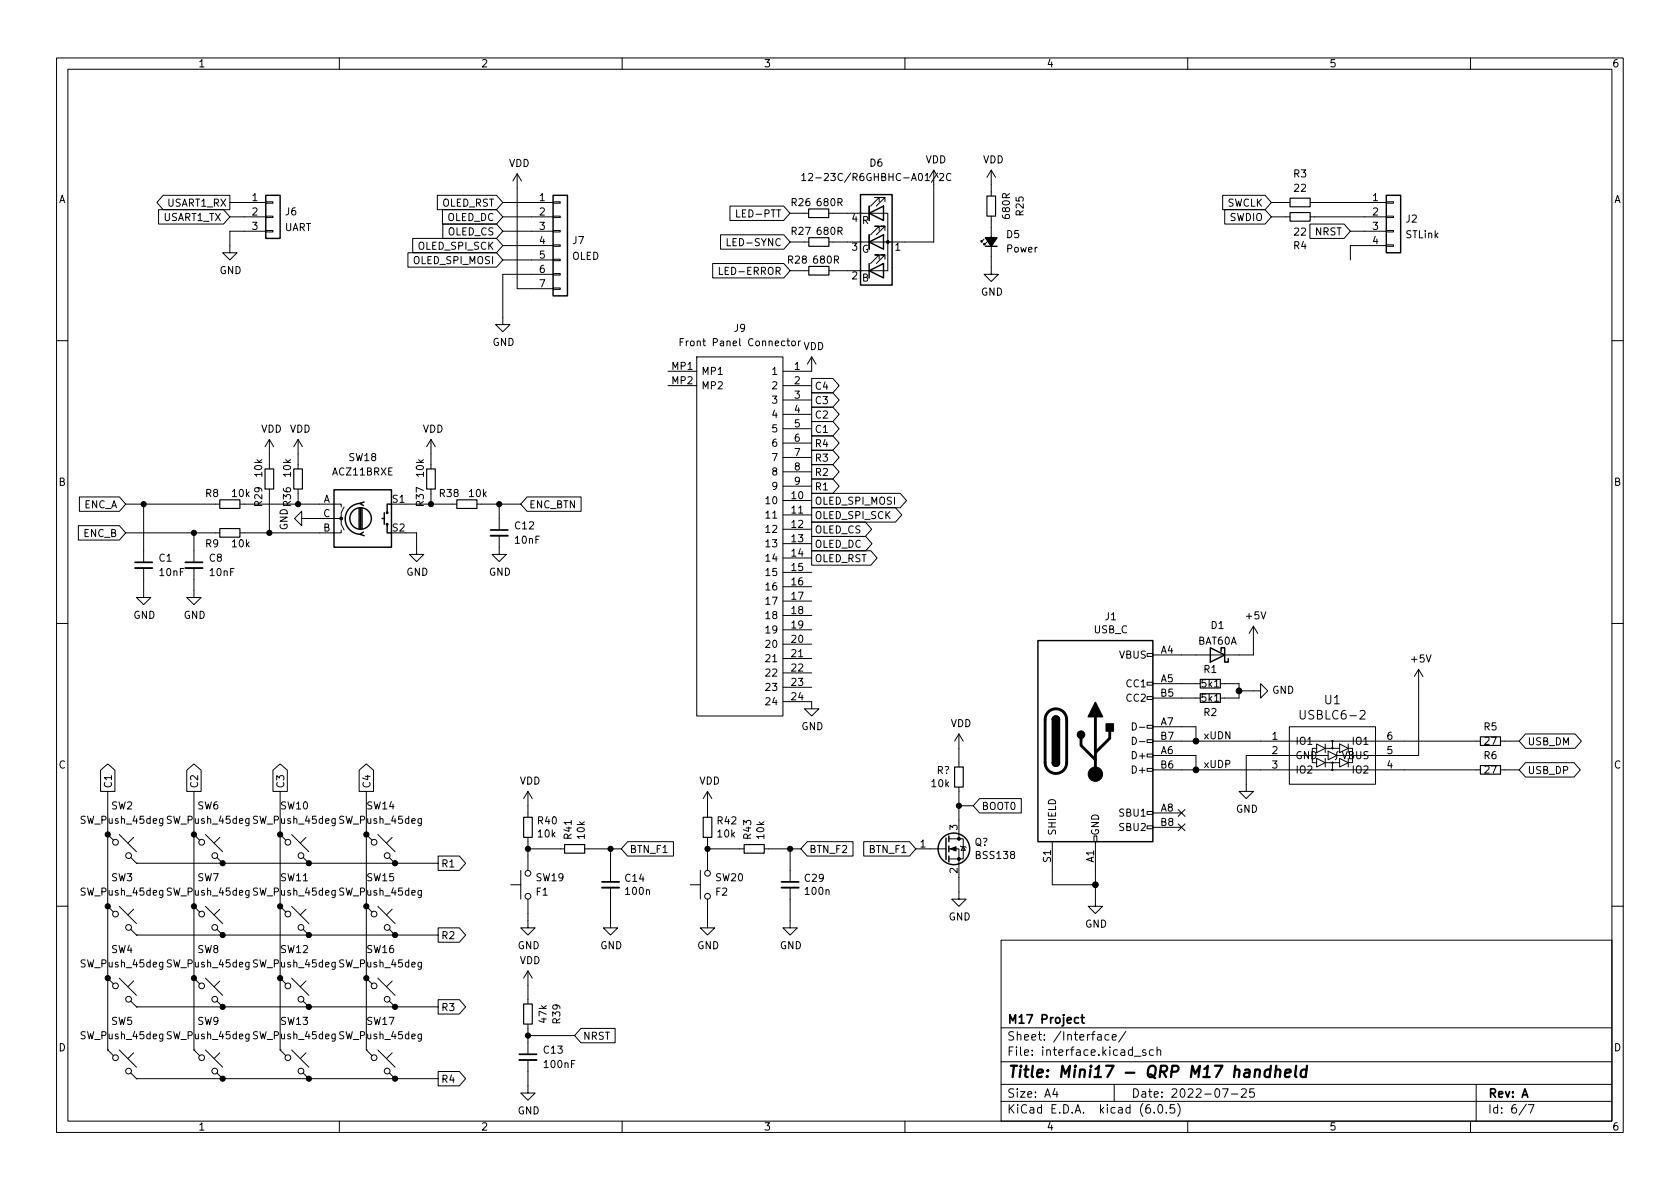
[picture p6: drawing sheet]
<svg xmlns="http://www.w3.org/2000/svg" width="297mm" height="210mm" viewBox="0 0 297 210" stroke-linecap="round" stroke-linejoin="round" font-family="sans-serif">
<g fill="none" stroke="#000" stroke-width=".18">
<path d="M10 10.2h277v190.1h-277zM12 12.2h273v186.1h-273zM60 10.2v2M110 10.2v2M160 10.2v2M210 10.2v2M260 10.2v2M28 37.1h11.5l1.1 1.2-1.1 1.3h-11.5zM28.8 34.5h11.8v2.6h-11.8l-1.1-1.3zM40.6 38.3h6.4M40.6 35.8h6.4M47 38.2h1.3v.3h-1.3z"/>
<path d="M47 35.7h1.3v.2h-1.3zM77.3 34.5h10.5l1.1 1.3-1.1 1.3h-10.5zM78.2 37.1h9.6l1.1 1.2-1.1 1.3h-9.6zM78.3 39.6h9.5l1.1 1.3-1.1 1.3h-9.5zM88.9 38.3h8.9M88.9 35.8h8.9M91.4 30.7v20.3h6.4M91.4 30.7l-.7 1.3M91.4 30.7l.8 1.3M97.8 38.2h1.3v.3h-1.3zM97.8 35.7h1.3v.2h-1.3zM129.1 36.4h9.5l1.1 1.3-1.1 1.3h-9.5z"/>
<path d="M130.2 37.1v1.3h.6M139.7 37.7h3.3M141.8 31l.3-.3v1.2M141.8 31.9h.7M143 30.8l.4-.1 .3 .3-.8 .9h.8M146.5 37.7h10.5v10.2h-10.4M153.7 36.4v2.6M155.4 35.7v-.8h-.7h.7l-1.5 1.5M156.2 36.4v2.6zM156.2 36.4h.1M156.5 35.7v-.8h-.8h.8l-1.6 1.5M165.1 32.6v10.2h-11.4"/>
<path d="M166.1 30.8l.5-.1 .3 .3-.8 .9h.8M168.1 30.8a.6 .6 0 0 0-.8 .4 .6 .6 0 0 0 .6 .7l.2-.1M175.3 38.2v10.3h1.2l-1.2 1.3-1.3-1.3h1.3M175.3 30.1l-.8 1.3M175.3 30.1v4.6M175.3 30.1l.7 1.3M216.2 34.5h7.5l1.1 1.3-1.1 1.3h-7.5zM216.5 37.1h7.2l1.1 1.2-1.1 1.3h-7.2zM224.8 38.3h3.3M224.8 35.8h3.3M231.6 39.6h6l1.2 1.3-1.2 1.3h-6zM231.6 38.3h13.5"/>
<path d="M231.6 35.8h13.5M245.1 38.2h1.3v.3h-1.3zM245.1 35.7h1.3v.2h-1.3zM47 40.8h1.3v.2h-1.3zM47 40.9h-6.4v3.8h1.3l-1.3 1.3-1.2-1.3h1.2M72.1 44.7h15.7l1.1 1.3-1.1 1.2h-15.7zM73 42.2h14.8l1.1 1.2-1.1 1.3h-14.8zM88.9 40.9h8.9M88.9 43.4h8.9M88.9 46h8.9M97.8 50.9h1.3v.3h-1.3zM97.8 48.4h1.3v.2h-1.3z"/>
<path d="M97.8 45.8h1.3v.3h-1.3zM97.8 43.3h1.3v.3h-1.3zM97.8 40.8h1.3v.2h-1.3zM97.8 48.5h-8.9v8.9h1.3l-1.3 1.3-1.3-1.3h1.3M120.9 59.9h-.6v1.2M126 46.6h12.6l1.1 1.3-1.1 1.2h-12.6zM127.2 47.3v1.2h.6M127.4 41.5h11.2l1.1 1.3-1.1 1.3h-11.2zM128.6 42.2v1.3h.6M139.7 42.8h3.3M139.7 47.9h3.3M146.6 42.8h5.8"/>
<path d="M153.7 41.5v2.6M155.4 45.8v-.7h-.7h.7l-1.5 1.5M155.4 40.8v-.8h-.7h.7l-1.5 1.5M156.2 41.5v2.6zM156.2 41.5h.1M156.5 45.8v-.7h-.8h.8l-1.6 1.5M156.5 40.8v-.8h-.8h.8l-1.6 1.5M174 42.3l-.5 .5v-.3v.3h.2M174.5 42.8l-.5 .5v-.3v.3h.2M238.8 40.9h6.3M245.1 43.3h1.3v.3h-1.3zM245.1 40.8h1.3v.2h-1.3z"/>
<path d="M245.1 43.4h-6.3v2.6M10 60.2h2M47.6 77.7v5.2M47.6 77.7l-.7 1.3M47.6 77.7l.8 1.3M52.7 77.7v5.2M52.7 77.7l-.8 1.3M52.7 77.7l.8 1.3M76.2 77.7v5.2M76.2 77.7l-.8 1.3M76.2 77.7l.8 1.3M118.1 65.7h5.1"/>
<path d="M118.1 68.2h5.1M120.3 60.5h.4M123.2 63.1h15.2v63.5h-15.2zM138.4 68.2h5.1M138.4 70.7h5.1M138.4 73.3h5.1M138.4 75.8h5.1M138.4 78.4h5.1M140 60.4l.2-.1 .4 .1v.5l-.1 .2h-.3l-.2-.1zM141.2 60.3v.8M141.5 60.3l-.3 .2M143.5 77.1h3.8l1.1 1.3-1.1 1.2h-3.8z"/>
<path d="M143.5 74.5h3.8l1.1 1.3-1.1 1.3h-3.8zM143.5 69.5h3.8l1.1 1.2-1.1 1.3h-3.8zM143.5 66.9h3.8l1.1 1.3-1.1 1.3h-3.8zM143.5 72h3.8l1.1 1.3-1.1 1.2h-3.8zM143.5 79.6h3.8l1.1 1.3-1.1 1.3h-3.8zM143.5 63.1l-.8 1.3M143.5 63.1v2.6h-5.1M143.5 63.1l.8 1.3M285 60.2h2M13.9 93h7.2l1.1 1.2-1.1 1.3h-7.2zM14 87.9h7.1l1.1 1.2-1.1 1.3h-7.1zM22.2 89.1h16.7"/>
<path d="M22.2 94.2h16.7M25.4 89.1v10.3M34.3 94.2v5.2M42.4 89.1h17.9v.6M47.6 86.5v7.7M52.7 86.5v2.6M53.3 91.7v-1.3l-1.2 1.3 1.2 1.3v-1.3h7v1l.5 1M60.3 93.7v.5h-17.9M60.8 89.7l-.5 1v1h-.5M71.8 94.2h1.9v3.8h1.2l-1.2 1.3-1.3-1.3h1.3M71.8 89.1h9M76.2 86.5v2.6"/>
<path d="M84.3 89.1h7.8M88.3 94.7v3.3h1.2l-1.2 1.3-1.3-1.3h1.3M88.3 89.1v4.6M93.2 87.9h9.5v2.5h-9.5l-1.1-1.3zM138.4 88.5h5.1M138.4 91.1h5.1M138.4 93.6h5.1M138.4 96.1h5.1M138.4 98.7h5.1M138.4 80.9h5.1M138.4 83.4h5.1M138.4 86h5.1"/>
<path d="M143.5 97.4h10.5l1.1 1.3-1.1 1.2h-10.5zM143.5 89.8h14.8l1.1 1.3-1.1 1.2h-14.8zM143.5 92.3h9.5l1.1 1.3-1.1 1.3h-9.5zM143.5 94.9h9.6l1.1 1.2-1.1 1.3h-9.6zM143.5 87.2h15.7l1.1 1.3-1.1 1.3h-15.7zM143.5 82.2h3.8l1.1 1.2-1.1 1.3h-3.8zM143.5 84.7h3.8l1.1 1.3-1.1 1.2h-3.8zM10 110.2h2M25.4 100.5v5.2h1.3l-1.3 1.2-1.3-1.2h1.3M34.3 100.5v5.2h1.3l-1.3 1.2-1.3-1.2h1.3M138.4 101.2h5.1M138.4 103.8h5.1"/>
<path d="M138.4 106.3h5.1M138.4 108.8h5.1M138.4 111.4h5.1M138.4 113.9h5.1M138.4 116.5h5.1M138.4 119h5.1M202.8 115.6h1v.5h-1zM221.6 110.7v5.1h-17.8M221.6 110.7l-.7 1.3M221.6 110.7l.8 1.3M250.8 118.4l-.7 1.2M250.8 118.4v15.2h-14.5"/>
<path d="M250.8 118.4l.8 1.2M285 110.2h2M17.8 136.2l1.2-1.1 1.3 1.1v3.7h-2.5zM19 139.9v45.8M33 136.2l1.3-1.1 1.3 1.1v3.7h-2.6zM34.3 139.9v45.8M48.3 136.2l1.2-1.1 1.3 1.1v3.7h-2.5zM49.5 139.9v45.8M63.5 136.2l1.3-1.1 1.2 1.1v3.7h-2.5zM64.8 139.9v45.8M93.3 139.9l-.7 1.3M93.3 139.9v4.6"/>
<path d="M93.3 139.9l.8 1.3M125.1 139.9v4.6M125.1 139.9l-.8 1.3M125.1 139.9l.8 1.3M138.4 124.1h5.1v1.2h1.3l-1.3 1.3-1.3-1.3h1.3M138.4 121.5h5.1M169.5 129.8v5.8M169.5 139.2v9.1M169.5 129.8l-.7 1.3M169.5 129.8l.8 1.3M200.2 127.8a.64 .64 0 0 1 .7 .7 .64 .64 0 0 1-.7 .6zM200.2 130.4a.64 .64 0 0 1 .7 .6 .64 .64 0 0 1-.7 .6z"/>
<path d="M201.5 128.6h.9M201.5 131.1h.9M202.8 135.9h1v.5h-1zM202.8 133.3h1v.6h-1zM202.8 130.8h1v.5h-1zM202.8 128.3h1v.5h-1zM202.8 123.2h1v.5h-1zM202.8 120.6h1v.6h-1zM203.8 120.9h8.4M203.8 136.1h57.9M203.8 131.1h57.9M203.8 123.4h8.4"/>
<path d="M203.8 133.6h7.7v2.5M203.8 128.5h7.7v2.6M215.8 120.9h3.3v2.5h-3.3M219.1 122.2h3.8v-1.3l1.3 1.3-1.3 1.2v-1.2M228 128.5h15.2v10.2h-15.2zM232.8 134.1l1.5 .8-1.5 .7zM232.8 131.6l1.5 .7-1.5 .8zM234.3 134.9h2.6M234.3 131.6v1.5M234.3 134.1v1.5M234.3 132.3h2.6M234.8 132.8l1.5 .8-1.5 .8z"/>
<path d="M234.8 133.6h-14.5v6.3h1.3l-1.3 1.3-1.2-1.3h1.2M235.6 131.1v1.2M235.6 134.9v1.2M236.6 132.8l-.3 .3v1l-.2 .3M236.9 134.1l1.5 .8-1.5 .7zM236.9 131.6l1.5 .7-1.5 .8zM238.4 131.6v1.5M238.4 134.1v1.5M240.5 125.8l.6-.2 .2 .2 .1 .3-1 1.1h1M265.3 136.1h3.3M265.3 131.1h3.3M269.7 129.8h8.8l1.1 1.3-1.1 1.2h-8.8l-1.1-1.2z"/>
<path d="M269.7 134.9h8.6l1.1 1.2-1.1 1.3h-8.6l-1.1-1.3zM19 147.6l1.1 1M19 147.6h.1M21.1 147.6l3 3M23.1 151.6l1 1M23.6 148.1l-1 1M24.1 152.6h.1M24.1 152.6h53.4M28.8 144.8v1l-.3 .2h-.3M28.8 144.8h-.4l-.2 .2 .1 .5h.5M28.8 157.5v1l-.3 .2h-.3M28.8 157.5h-.4l-.2 .2 .1 .5h.5"/>
<path d="M34.3 147.6l1 1M34.3 147.6h.1M36.3 147.6l3.1 3M38.4 151.6l1 1M38.9 148.1l-1.1 1M39.4 152.6h.1M44 144.8v1l-.2 .2h-.3M44 144.8h-.3l-.3 .2 .1 .5h.5M44 157.5v1l-.2 .2h-.3M44 157.5h-.3l-.3 .2 .1 .5h.5M49.5 147.6l1 1M49.5 147.6h.1"/>
<path d="M51.6 147.6l3 3M53.6 151.6l1 1M54.1 148.1l-1 1M54.6 152.6h.1M59.3 144.8v1l-.3 .2h-.3M59.3 144.8h-.4l-.2 .2 .1 .5h.5M59.3 157.5v1l-.3 .2h-.3M59.3 157.5h-.4l-.2 .2 .1 .5h.5M64.8 147.6l1 1M64.8 147.6h.1M66.8 147.6l3 3M68.8 151.6l1 1"/>
<path d="M69.3 148.1l-1 1M69.8 152.6h.1M74.5 157.5v1l-.2 .2h-.3M74.5 157.5h-.4l-.2 .2 .1 .5h.5M74.5 144.8v1l-.2 .2h-.3M74.5 144.8h-.4l-.2 .2 .1 .5h.5M77.5 151.4h3.7l1.1 1.2-1.1 1.3h-3.7zM90.3 156.5h1.8M92.1 153.9v5.1M93.3 159v5.1h1.3l-1.3 1.2-1.2-1.2h1.2M93.3 150.1h6.5M93.3 148.1v5.8"/>
<path d="M103.4 150.1h6.5M107.9 157v7.1h1.3l-1.3 1.2-1.2-1.2h1.2M107.9 150.1v5.7M111 148.8h8.1v2.6h-8.1l-1.1-1.3zM122 156.5h1.8M123.8 153.9v5.1M125.1 159v5.1h1.3l-1.3 1.2-1.3-1.2h1.3M125.1 150.1h6.5M125.1 148.1v5.8M135.1 150.1h6.5M139.7 157v7.1h1.3l-1.3 1.2-1.3-1.2h1.3M139.7 150.1v5.7"/>
<path d="M142.7 148.8h8.1v2.6h-8.1l-1.1-1.3zM152.7 148.8h8.1l1.1 1.3-1.1 1.3h-8.1zM161.9 150.1h5.4M167.8 150.1h1.7v8.9h1.3l-1.3 1.3-1.2-1.3h1.2M167.8 148.3h2.5v3.6h-2.5M169.5 142.5h2.6M169.8 149.6l.1 .1h.8l.1 .2M170.3 149.7l.4 .7h-.8zM173.2 141.2h7.4v2.6h-7.4l-1.1-1.3zM186.1 148.8v7.7h7.6M193.4 147.8h.5v1h-.5zM193.7 148.8v11.5h1.2l-1.2 1.2-1.3-1.2h1.3"/>
<path d="M202.8 146h1v.6h-1zM202.8 143.5h1v.5h-1zM203.8 143.8h5.1M203.8 146.3h5.1M208.3 145.7l1.2 1.2M208.3 143.1l1.2 1.3M209.5 145.7l-1.2 1.2M209.5 143.1l-1.2 1.3M10 160.2h2M19 173l1.1 1M19 173h.1M19 160.3l1.1 1"/>
<path d="M19 160.3h.1M21.1 173l3 3M21.1 160.3l3 3M23.1 177l1 1M23.1 164.3l1 1M23.6 173.5l-1 1M23.6 160.8l-1 1M24.1 178h.1M24.1 165.3h.1M24.1 165.3h53.4M24.1 178h53.4M28.8 170.2v1l-.3 .2h-.3"/>
<path d="M28.8 170.2h-.4l-.2 .2 .1 .5h.5M34.3 173l1 1M34.3 173h.1M34.3 160.3l1 1M34.3 160.3h.1M36.3 173l3.1 3M36.3 160.3l3.1 3M38.4 177l1 1M38.4 164.3l1 1M38.9 173.5l-1.1 1M38.9 160.8l-1.1 1M39.4 178h.1"/>
<path d="M39.4 165.3h.1M44 170.2v1l-.2 .2h-.3M44 170.2h-.3l-.3 .2 .1 .5h.5M49.5 160.3l1 1M49.5 160.3h.1M49.5 173l1 1M49.5 173h.1M51.6 160.3l3 3M51.6 173l3 3M53.6 164.3l1 1M53.6 177l1 1M54.1 160.8l-1 1"/>
<path d="M54.1 173.5l-1 1M54.6 165.3h.1M54.6 178h.1M59.3 170.2v1l-.3 .2h-.3M59.3 170.2h-.4l-.2 .2 .1 .5h.5M64.8 160.3l1 1M64.8 160.3h.1M64.8 173l1 1M64.8 173h.1M66.8 160.3l3 3M66.8 173l3 3M68.8 164.3l1 1"/>
<path d="M68.8 177l1 1M69.3 160.8l-1 1M69.3 173.5l-1 1M69.8 165.3h.1M69.8 178h.1M74.5 170.2v1l-.2 .2h-.3M74.5 170.2h-.4l-.2 .2 .1 .5h.5M77.5 164.1h3.7l1.1 1.2-1.1 1.3h-3.7zM77.5 176.8h3.7l1.1 1.2-1.1 1.3h-3.7zM93.3 171.7v5.8M93.3 171.7l-.7 1.3M93.3 171.7l.8 1.3"/>
<path d="M177 166.3h108v32h-108zM285 160.2h2M19 185.7l1.1 1M19 185.7h.1M21.1 185.7l3 3M23.1 189.7l1 1M23.6 186.2l-1 1M24.1 190.7h.1M24.1 190.7h53.4M28.8 182.9v1l-.3 .2h-.3M28.8 182.9h-.4l-.2 .2 .1 .5h.5M34.3 185.7l1 1"/>
<path d="M34.3 185.7h.1M36.3 185.7l3.1 3M38.4 189.7l1 1M38.9 186.2l-1.1 1M39.4 190.7h.1M44 182.9v1l-.2 .2h-.3M44 182.9h-.3l-.3 .2 .1 .5h.5M49.5 185.7l1 1M49.5 185.7h.1M51.6 185.7l3 3M53.6 189.7l1 1M54.1 186.2l-1 1"/>
<path d="M54.6 190.7h.1M59.3 182.9v1l-.3 .2h-.3M59.3 182.9h-.4l-.2 .2 .1 .5h.5M60 198.3v2M64.8 185.7l1 1M64.8 185.7h.1M66.8 185.7l3 3M68.8 189.7l1 1M69.3 186.2l-1 1M69.8 190.7h.1M74.5 182.9v1l-.2 .2h-.3M74.5 182.9h-.4l-.2 .2 .1 .5h.5"/>
<path d="M77.5 189.5h3.7l1.1 1.2-1.1 1.3h-3.7zM93.3 187.4v5.9h1.3l-1.3 1.3-1.2-1.3h1.2M93.3 181.1v5.3M93.3 183.1h8.3M102.7 181.9h6.1v2.5h-6.1l-1.1-1.3zM110 198.3v2M160 198.3v2M177 194.8h108M177 191.8h108M177 187.8h108M177 181.8h108M186.5 192.5l-.4 1h1"/>
<path d="M186.9 193v1M194.1 183h.5l.1 .9M194.7 183.3l-.5 .1a.29 .29 0 0 0-.2 .2 .29 .29 0 0 0 .2 .3h.5M196.1 183l-.5-.1-.2 .3v.4l.1 .3h.6M196.6 183.4l.8-.1-.1-.3-.4-.1-.3 .2 .1 .8h.6M197 191.8v3M199.1 182.4l-1.3 1.9M200.6 186.8h1.1M202.6 185.7l-.4-.1-.2 .2 .1 .3 .5 .1v.4h-.6M203.9 185.7l-.4-.1-.3 .3v.4l.2 .3h.5M204.1 196.7v.1M204.6 185.8l.2-.2 .3 .1 .1 .9"/>
<path d="M204.6 185.1v1.5M204.9 195.4l.2-.1a.81 .81 0 0 1 .6 .7 .81 .81 0 0 1-.3 .8h-.2a.81 .81 0 0 1-.6-.6 .81 .81 0 0 1 .3-.8zM206.2 196.7v.1M207.6 195.3h-.7v.7l.2-.1 .5 .1 .1 .2-.1 .5-.2 .1-.5-.1M208.2 195.1a1.72 1.72 0 0 1 0 2.3M210 198.3v2M216.1 192.5h1l-.6 1.5M217.7 193.5h1.2M219.5 192.7l.6-.2 .2 .2 .1 .3-1 1h1M221.7 192.5h-.7l-.1 .7 .2-.1 .5 .1 .2 .2-.1 .5-.2 .1-.6-.1M260 198.3v2M261 191.8v6.5"/>
<path d="M269.9 195.3l-1.3 1.9M270.2 195.3h1l-.6 1.5"/>
<circle cx="235.6" cy="136.1" r=".13"/>
<circle cx="235.6" cy="134.9" r=".13"/>
<circle cx="235.6" cy="132.3" r=".13"/>
<circle cx="235.6" cy="131.1" r=".13"/>
<circle cx="20.4" cy="148.9" r=".51"/>
<circle cx="22.7" cy="151.3" r=".51"/>
<circle cx="35.7" cy="148.9" r=".51"/>
<circle cx="38" cy="151.3" r=".51"/>
<circle cx="50.9" cy="148.9" r=".51"/>
<circle cx="53.2" cy="151.3" r=".51"/>
<circle cx="66.1" cy="148.9" r=".51"/>
<circle cx="68.5" cy="151.3" r=".51"/>
<circle cx="93.3" cy="158.5" r=".51"/>
<circle cx="93.3" cy="154.4" r=".51"/>
<circle cx="125.1" cy="158.5" r=".51"/>
<circle cx="125.1" cy="154.4" r=".51"/>
<circle cx="20.4" cy="161.6" r=".51"/>
<circle cx="20.4" cy="174.3" r=".51"/>
<circle cx="22.7" cy="164" r=".51"/>
<circle cx="22.7" cy="176.7" r=".51"/>
<circle cx="35.7" cy="174.3" r=".51"/>
<circle cx="35.7" cy="161.6" r=".51"/>
<circle cx="38" cy="176.7" r=".51"/>
<circle cx="38" cy="164" r=".51"/>
<circle cx="50.9" cy="161.6" r=".51"/>
<circle cx="50.9" cy="174.3" r=".51"/>
<circle cx="53.2" cy="176.7" r=".51"/>
<circle cx="53.2" cy="164" r=".51"/>
<circle cx="66.1" cy="174.3" r=".51"/>
<circle cx="66.1" cy="161.6" r=".51"/>
<circle cx="68.5" cy="176.7" r=".51"/>
<circle cx="68.5" cy="164" r=".51"/>
<circle cx="20.4" cy="187" r=".51"/>
<circle cx="22.7" cy="189.4" r=".51"/>
<circle cx="35.7" cy="187" r=".51"/>
<circle cx="38" cy="189.4" r=".51"/>
<circle cx="50.9" cy="187" r=".51"/>
<circle cx="53.2" cy="189.4" r=".51"/>
<circle cx="66.1" cy="187" r=".51"/>
<circle cx="68.5" cy="189.4" r=".51"/>
</g>
<path d="M224.6 189.2a.66 .66 0 0 0-1 .3v.6l.1 .3 .2 .1 .6-.1M224.7 188.5l-.2 2M225.6 189.3a.49 .49 0 0 1 .8 .1l-.1 1.1M225.7 188.5l-.3 2M227.2 189.8l1-.2-.1-.4-.1-.1-.6 .1-.2 1 .2 .3 .6-.1M229.2 188.5l-.2 1.7 .2 .3M231 189.2a.66 .66 0 0 0-1 .3l-.1 .6 .2 .3 .2 .1 .6-.1M231.1 188.5l-.3 2" fill="none" stroke="#000" stroke-width=".4"/>
<path d="M23.9 99.4h3M32.8 99.4h3M86.7 93.7h3.1M106.4 156h3.1M138.2 156h3M191.1 179.9h.6M191.3 179.4v1.3l.4 .2M91.8 186.4h3.1M190.7 180l-.4-.1-.3 .3v.4l.1 .3h.6" fill="none" stroke="#000" stroke-width=".3"/>
<g fill="none" stroke="#000" stroke-width=".2">
<path d="M143 37h3.5v1.5h-3.5zM174.5 34.7h1.5v3.5h-1.5zM228.1 37.6h3.5v1.5h-3.5zM228.1 35h3.5v1.6h-3.5zM143 42h3.6v1.6h-3.6zM143 47.1h3.6v1.5h-3.6zM38.9 88.4h3.5v1.5h-3.5zM38.9 93.5h3.5v1.5h-3.5zM46.9 82.9h1.5v3.6h-1.5zM51.9 82.9h1.6v3.6h-1.6zM75.4 82.9h1.6v3.6h-1.6zM80.8 88.4h3.5v1.5h-3.5z"/>
<path d="M168.8 135.6h1.5v3.6h-1.5zM212.2 120.1h3.6v1.6h-3.6zM212.2 122.7h3.6v1.5h-3.6zM261.7 135.4h3.6v1.5h-3.6zM261.7 130.3h3.6v1.5h-3.6zM92.6 144.5h1.5v3.6h-1.5zM99.8 149.3h3.6v1.6h-3.6zM124.3 144.5h1.6v3.6h-1.6zM131.6 149.3h3.5v1.6h-3.5zM92.6 177.5h1.5v3.6h-1.5z"/>
</g>
<g fill="none" stroke="#000" stroke-width=".25">
<path d="M47 34.5h2.5v7.7h-2.5zM97.8 34.5h2.5v17.8h-2.5zM152.1 34.4h5.6v16h-5.6zM153.7 37.7l2.5-1.3v2.6zM153.7 36.4v2.6M245.1 34.5h2.5v10.2h-2.5zM153.7 47.9l2.5-1.3v2.5zM153.7 42.8l2.5-1.3v2.6zM153.7 41.5v2.6M153.7 46.6v2.5M174.2 43.6h2.1M59.1 86.6h10.1v10.2h-10.1z"/>
<path d="M63.5 89.9v3.6M63.8 89a2.73 2.73 0 0 0-2.8 2.8 2.73 2.73 0 0 0 2.8 2.7M63.8 89.9v3.6M64 89.9v3.6M64.3 94.1l-.7 .4 .8 .2M64.4 88.8l-.8 .2 .7 .4M67.6 91.7h.3M67.9 90.7v2M68.5 92.7v1.5h.7M69.2 89.1h-.7v1.6M183.5 113.3h20.3v35.5h-20.3zM214 114.5l2.5 1.3-2.5 1.3z"/>
<path d="M215.9 115.2v-.7h.6v2.6h.7v-.6M186.1 134.9a.64 .64 0 0 0 .6 .6 .64 .64 0 0 0 .6-.6M186.1 127.2a.64 .64 0 0 1 .6-.6 .64 .64 0 0 1 .6 .6M167.3 148.2v3.8M167.8 147.8v1M167.8 149.6v1M167.8 151.4v1"/>
<circle cx="63.8" cy="91.7" r="1.9"/>
<circle cx="68.5" cy="90.7" r=".13"/>
<circle cx="68.5" cy="92.7" r=".13"/>
<circle cx="168.7" cy="150.1" r="2.79"/>
</g>
<path d="M86.7 94.7h3.1M23.9 100.5h3M32.8 100.5h3M106.4 157h3.1M138.2 157h3M91.8 187.4h3.1" fill="none" stroke="#000" stroke-width=".33"/>
<g fill="#000" stroke="#000" stroke-width=".18">
<path d="M168 150.1l1-.4v.8z"/>
<circle cx="157" cy="42.8" r=".25"/>
<circle cx="25.4" cy="89.1" r=".46"/>
<circle cx="34.3" cy="94.2" r=".46"/>
<circle cx="47.6" cy="94.2" r=".46"/>
<circle cx="52.7" cy="89.1" r=".46"/>
<circle cx="60.3" cy="91.7" r=".25"/>
<circle cx="76.2" cy="89.1" r=".46"/>
<circle cx="88.3" cy="89.1" r=".46"/>
<circle cx="193.7" cy="136.9" r="1.27"/>
<circle cx="211.5" cy="131.1" r=".51"/>
<circle cx="211.5" cy="136.1" r=".51"/>
<circle cx="219.1" cy="122.2" r=".51"/>
<circle cx="19" cy="147.6" r=".46"/>
<circle cx="34.3" cy="147.6" r=".46"/>
<circle cx="39.4" cy="152.6" r=".46"/>
<circle cx="49.5" cy="147.6" r=".46"/>
<circle cx="54.6" cy="152.6" r=".46"/>
<circle cx="64.8" cy="147.6" r=".46"/>
<circle cx="69.8" cy="152.6" r=".46"/>
<circle cx="93.3" cy="150.1" r=".46"/>
<circle cx="107.9" cy="150.1" r=".46"/>
<circle cx="125.1" cy="150.1" r=".46"/>
<circle cx="139.7" cy="150.1" r=".46"/>
<circle cx="169.5" cy="142.5" r=".46"/>
<circle cx="169.5" cy="148.3" r=".25"/>
<circle cx="169.5" cy="151.9" r=".25"/>
<circle cx="193.7" cy="156.5" r=".51"/>
<circle cx="19" cy="173" r=".46"/>
<circle cx="19" cy="160.3" r=".46"/>
<circle cx="34.3" cy="173" r=".46"/>
<circle cx="34.3" cy="160.3" r=".46"/>
<circle cx="39.4" cy="178" r=".46"/>
<circle cx="39.4" cy="165.3" r=".46"/>
<circle cx="49.5" cy="173" r=".46"/>
<circle cx="49.5" cy="160.3" r=".46"/>
<circle cx="54.6" cy="178" r=".46"/>
<circle cx="54.6" cy="165.3" r=".46"/>
<circle cx="64.8" cy="173" r=".46"/>
<circle cx="64.8" cy="160.3" r=".46"/>
<circle cx="69.8" cy="178" r=".46"/>
<circle cx="69.8" cy="165.3" r=".46"/>
<circle cx="39.4" cy="190.7" r=".46"/>
<circle cx="54.6" cy="190.7" r=".46"/>
<circle cx="69.8" cy="190.7" r=".46"/>
<circle cx="93.3" cy="183.1" r=".46"/>
</g>
<path d="M185.3 125.9a1.91 1.91 0 0 1 2.1-.4 1.91 1.91 0 0 1 1.2 1.7v7.7a1.91 1.91 0 0 1-1.9 1.9 1.91 1.91 0 0 1-1.9-1.9v-7.8l.2-.7zM191.1 130.6v1.2l2.6 2.6M193.7 126.7v10.2M196.2 129.3v1.3l-2.5 2.5" fill="none" stroke="#000" stroke-width=".51"/>
<g fill="#000" stroke="#000" stroke-width=".25">
<path d="M174.2 42h2.1l-1 1.6zM186.1 134.9h1.2a.64 .64 0 0 1-.6 .6 .64 .64 0 0 1-.6-.6zM186.1 127.2h1.2v7.7h-1.2zM186.2 126.8a.64 .64 0 0 1 .7-.1 .64 .64 0 0 1 .4 .5h-1.2zM193.7 124.2l1.2 2.5h-2.5zM195.6 128h1.2v1.3h-1.2z"/>
<circle cx="191.1" cy="129.9" r=".63"/>
</g>
<text font-size="2.8" x="178" y="190.6">Title: Mini17 - QRP M17 handheld</text>
<g font-size="2.1">
<text x="234.2" y="124.5">U1</text>
<text x="230.4" y="127.2">USBLC6-2</text>
<text x="178" y="184">Sheet: /Interface/</text>
<text x="178" y="181">M17 Project</text>
<text x="178" y="186.7">File: interface.kicad_sch</text>
<text x="178" y="196.9">KiCad E.D.A. kicad (6.0.5)</text>
<text x="178" y="194.1">Size: A4</text>
<text x="200" y="194.1">Date: 2022-07-25</text>
<text x="263" y="194.1">Rev: A</text>
<text x="263" y="196.9">Id: 6/7</text>
</g>
<g font-size="1.8">
<text x="35" y="11.9">1</text>
<text x="85" y="11.9">2</text>
<text x="135" y="11.9">3</text>
<text x="185" y="11.9">4</text>
<text x="235" y="11.9">5</text>
<text x="285" y="11.9">6</text>
<text x="90" y="29.5">VDD</text>
<text x="153.8" y="29.5">D6</text>
<text x="163.6" y="28.9">VDD</text>
<text x="173.8" y="28.9">VDD</text>
<text x="10.3" y="35.9">A</text>
<text x="44.6" y="35.6">1</text>
<text x="95.4" y="35.6">1</text>
<text x="144.1" y="32">12-23C/R6GHBHC-A01/2C</text>
<text x="228.7" y="31.4">R3</text>
<text x="228.9" y="33.9">22</text>
<text x="242.7" y="35.6">1</text>
<text x="285.3" y="35.9">A</text>
<text x="28.9" y="39.1">USART1_TX</text>
<text x="29.6" y="36.5">USART1_RX</text>
<text x="44.6" y="38.1">2</text>
<text x="44.6" y="40.6">3</text>
<text x="50.2" y="40.8">UART</text>
<text x="50.5" y="38.1">J6</text>
<text x="78" y="36.5">OLED_RST</text>
<text x="79" y="39.1">OLED_DC</text>
<text x="79.1" y="41.6">OLED_CS</text>
<text x="95.4" y="38.1">2</text>
<text x="95.4" y="40.6">3</text>
<text x="130.8" y="38.4">LED-PTT</text>
<text x="140" y="41.5">R27</text>
<text x="140" y="36.4">R26</text>
<text x="144.6" y="41.5">680R</text>
<text x="144.6" y="36.4">680R</text>
<text x="150.6" y="39.2">4</text>
<text x="152.4" y="39.6">R</text>
<text x="178.6" y="38.6" transform="rotate(-90 178.6 38.6)">680R</text>
<text x="181" y="38.1" transform="rotate(-90 181 38.1)">R25</text>
<text x="216.9" y="36.5">SWCLK</text>
<text x="217.4" y="39.1">SWDIO</text>
<text x="228.9" y="41.7">22</text>
<text x="232.5" y="41.6">NRST</text>
<text x="242.7" y="38.1">2</text>
<text x="242.7" y="40.6">3</text>
<text x="248.6" y="39.3">J2</text>
<text x="73.2" y="46.7">OLED_SPI_MOSI</text>
<text x="74" y="44.2">OLED_SPI_SCK</text>
<text x="95.4" y="43.2">4</text>
<text x="95.4" y="45.7">5</text>
<text x="101.1" y="45.9">OLED</text>
<text x="101.3" y="43.2">J7</text>
<text x="129.2" y="43.5">LED-SYNC</text>
<text x="139.3" y="46.6">R28</text>
<text x="143.9" y="46.6">680R</text>
<text x="150.6" y="44.3">3</text>
<text x="152.3" y="44.7">G</text>
<text x="158.3" y="44.3">1</text>
<text x="178" y="42.1">D5</text>
<text x="178" y="44.6">Power</text>
<text x="228.7" y="44.1">R4</text>
<text x="242.7" y="43.2">4</text>
<text x="248.5" y="42.1">STLink</text>
<text x="38.8" y="48.5">GND</text>
<text x="95.4" y="48.3">6</text>
<text x="95.4" y="50.8">7</text>
<text x="127.8" y="48.6">LED-ERROR</text>
<text x="150.6" y="49.4">2</text>
<text x="152.4" y="49.8">B</text>
<text x="173.4" y="52.3">GND</text>
<text x="129.8" y="58.7">J9</text>
<text x="87.1" y="61.2">GND</text>
<text x="118.8" y="65.4">MP1</text>
<text x="121.3" y="61.2">Front Panel Connector</text>
<text x="140.5" y="65.4">1</text>
<text x="142" y="61.9">VDD</text>
<text x="118.8" y="67.9">MP2</text>
<text x="124" y="66.3">MP1</text>
<text x="124" y="68.8">MP2</text>
<text x="136.7" y="66.3">1</text>
<text x="136.7" y="68.8">2</text>
<text x="136.7" y="71.4">3</text>
<text x="140.5" y="67.9">2</text>
<text x="140.5" y="70.5">3</text>
<text x="144" y="71.5">C3</text>
<text x="144" y="68.9">C4</text>
<text x="46.1" y="76.5">VDD</text>
<text x="51.2" y="76.5">VDD</text>
<text x="74.7" y="76.5">VDD</text>
<text x="136.7" y="73.9">4</text>
<text x="136.7" y="76.4">5</text>
<text x="140.5" y="73">4</text>
<text x="140.5" y="75.6">5</text>
<text x="144" y="76.5">C1</text>
<text x="144" y="74">C2</text>
<text x="61.7" y="81.5">SW18</text>
<text x="136.7" y="79">6</text>
<text x="136.7" y="81.5">7</text>
<text x="140.5" y="78.1">6</text>
<text x="140.5" y="80.6">7</text>
<text x="140.5" y="83.2">8</text>
<text x="144" y="79.1">R4</text>
<text x="144" y="81.6">R3</text>
<text x="10.3" y="85.9">B</text>
<text x="14.8" y="89.9">ENC_A</text>
<text x="36.4" y="87.9">R8</text>
<text x="41.1" y="87.9">10k</text>
<text x="46.4" y="89.5" transform="rotate(-90 46.4 89.5)">R29</text>
<text x="46.4" y="84.2" transform="rotate(-90 46.4 84.2)">10k</text>
<text x="51.4" y="89.5" transform="rotate(-90 51.4 89.5)">R36</text>
<text x="51.4" y="84.2" transform="rotate(-90 51.4 84.2)">10k</text>
<text x="57.1" y="88.9">A</text>
<text x="58.9" y="84.1">ACZ11BRXE</text>
<text x="69.4" y="88.9">S1</text>
<text x="74.9" y="89.5" transform="rotate(-90 74.9 89.5)">R37</text>
<text x="74.9" y="84.2" transform="rotate(-90 74.9 84.2)">10k</text>
<text x="77.8" y="87.9">R38</text>
<text x="83" y="87.9">10k</text>
<text x="93.5" y="89.9">ENC_BTN</text>
<text x="135.7" y="89.1">10</text>
<text x="136.7" y="84.1">8</text>
<text x="136.7" y="86.6">9</text>
<text x="140" y="88.3">10</text>
<text x="140.5" y="85.7">9</text>
<text x="144" y="89.2">OLED_SPI_MOSI</text>
<text x="144" y="84.2">R2</text>
<text x="144" y="86.7">R1</text>
<text x="285.3" y="85.9">B</text>
<text x="14.8" y="95">ENC_B</text>
<text x="50.9" y="93.8" transform="rotate(-90 50.9 93.8)">GND</text>
<text x="57.1" y="94">B</text>
<text x="57.1" y="91.4">C</text>
<text x="69.4" y="94">S2</text>
<text x="91.1" y="93.6">C12</text>
<text x="135.7" y="91.7">11</text>
<text x="135.7" y="94.2">12</text>
<text x="140" y="90.8">11</text>
<text x="140" y="93.3">12</text>
<text x="140" y="95.9">13</text>
<text x="144" y="91.8">OLED_SPI_SCK</text>
<text x="144" y="94.3">OLED_CS</text>
<text x="28.1" y="99.3">C1</text>
<text x="28.3" y="101.9">10nF</text>
<text x="36.4" y="96.8">R9</text>
<text x="37" y="99.3">C8</text>
<text x="37.2" y="101.9">10nF</text>
<text x="41.1" y="96.8">10k</text>
<text x="71.8" y="101.8">GND</text>
<text x="86.4" y="101.8">GND</text>
<text x="91.1" y="96.1">10nF</text>
<text x="135.7" y="96.8">13</text>
<text x="135.7" y="99.3">14</text>
<text x="135.7" y="101.8">15</text>
<text x="140" y="98.4">14</text>
<text x="140" y="101">15</text>
<text x="144" y="99.4">OLED_RST</text>
<text x="144" y="96.9">OLED_DC</text>
<text x="135.7" y="104.4">16</text>
<text x="135.7" y="106.9">17</text>
<text x="140" y="103.5">16</text>
<text x="140" y="106">17</text>
<text x="23.6" y="109.4">GND</text>
<text x="32.5" y="109.4">GND</text>
<text x="135.7" y="109.5">18</text>
<text x="135.7" y="112">19</text>
<text x="140" y="108.6">18</text>
<text x="140" y="111.1">19</text>
<text x="140" y="113.7">20</text>
<text x="193.4" y="112">USB_C</text>
<text x="195.4" y="109.7">J1</text>
<text x="211.8" y="114">BAT60A</text>
<text x="214.1" y="111.2">D1</text>
<text x="220.4" y="109.5">+5V</text>
<text x="135.7" y="114.5">20</text>
<text x="135.7" y="117.1">21</text>
<text x="135.7" y="119.6">22</text>
<text x="140" y="116.2">21</text>
<text x="140" y="118.7">22</text>
<text x="197.9" y="116.5">VBUS</text>
<text x="205.2" y="115.6">A4</text>
<text x="212.9" y="119">R1</text>
<text x="249.6" y="117.1">+5V</text>
<text x="135.7" y="122.2">23</text>
<text x="135.7" y="124.7">24</text>
<text x="140" y="121.3">23</text>
<text x="140" y="123.8">24</text>
<text x="199.3" y="121.5">CC1</text>
<text x="199.3" y="124.1">CC2</text>
<text x="205.2" y="120.6">A5</text>
<text x="205.2" y="123.2">B5</text>
<text x="212.5" y="121.5">5k1</text>
<text x="212.5" y="124.1">5k1</text>
<text x="224.9" y="122.7">GND</text>
<text x="141.7" y="129.1">GND</text>
<text x="168.1" y="128.6">VDD</text>
<text x="205.2" y="128.3">A7</text>
<text x="205.2" y="130.8">B7</text>
<text x="212.7" y="130.7">xUDN</text>
<text x="212.9" y="126.6">R2</text>
<text x="224.9" y="130.8">1</text>
<text x="229" y="131.7">IO1</text>
<text x="239.3" y="131.7">IO1</text>
<text x="245.3" y="130.8">6</text>
<text x="262.4" y="129.2">R5</text>
<text x="262.5" y="131.7">27</text>
<text x="270" y="131.8">USB_DM</text>
<text x="10.3" y="135.9">C</text>
<text x="165.6" y="136.9">R?</text>
<text x="200.5" y="134.2">D+</text>
<text x="200.5" y="136.8">D+</text>
<text x="205.2" y="133.3">A6</text>
<text x="205.2" y="135.9">B6</text>
<text x="212.7" y="135.8">xUDP</text>
<text x="224.9" y="133.3">2</text>
<text x="224.9" y="135.9">3</text>
<text x="229" y="134.2">GND</text>
<text x="229" y="136.8">IO2</text>
<text x="237.3" y="134.2">VBUS</text>
<text x="239.3" y="136.8">IO2</text>
<text x="245.3" y="135.9">4</text>
<text x="245.3" y="133.3">5</text>
<text x="262.4" y="134.2">R6</text>
<text x="262.5" y="136.8">27</text>
<text x="270" y="136.9">USB_DP</text>
<text x="285.3" y="135.9">C</text>
<text x="19.7" y="143.1">SW2</text>
<text x="19.8" y="139.5" transform="rotate(-90 19.8 139.5)">C1</text>
<text x="34.9" y="143.1">SW6</text>
<text x="35" y="139.5" transform="rotate(-90 35 139.5)">C2</text>
<text x="49.7" y="143.1">SW10</text>
<text x="50.3" y="139.5" transform="rotate(-90 50.3 139.5)">C3</text>
<text x="64.9" y="143.1">SW14</text>
<text x="65.5" y="139.5" transform="rotate(-90 65.5 139.5)">C4</text>
<text x="91.9" y="138.7">VDD</text>
<text x="123.6" y="138.7">VDD</text>
<text x="164.8" y="139.2">10k</text>
<text x="173.5" y="143.2">BOOT0</text>
<text x="205.2" y="143.5">A8</text>
<text x="218.5" y="143.7">GND</text>
<text x="14.5" y="145.7">SW_Push_45deg</text>
<text x="29.7" y="145.7">SW_Push_45deg</text>
<text x="44.9" y="145.7">SW_Push_45deg</text>
<text x="60.2" y="145.7">SW_Push_45deg</text>
<text x="95.1" y="145.8">R40</text>
<text x="95.2" y="148.1">10k</text>
<text x="101.1" y="148.3" transform="rotate(-90 101.1 148.3)">R41</text>
<text x="103.4" y="148.3" transform="rotate(-90 103.4 148.3)">10k</text>
<text x="126.9" y="145.8">R42</text>
<text x="126.9" y="148.1">10k</text>
<text x="132.8" y="148.3" transform="rotate(-90 132.8 148.3)">R43</text>
<text x="135.1" y="148.3" transform="rotate(-90 135.1 148.3)">10k</text>
<text x="162.7" y="149.9">1</text>
<text x="169.3" y="146.8" transform="rotate(-90 169.3 146.8)">3</text>
<text x="172.3" y="149.6">Q?</text>
<text x="186.7" y="147.8" transform="rotate(-90 186.7 147.8)">SHIELD</text>
<text x="194.3" y="147.8" transform="rotate(-90 194.3 147.8)">GND</text>
<text x="198.1" y="144.4">SBU1</text>
<text x="198.1" y="146.9">SBU2</text>
<text x="205.2" y="146">B8</text>
<text x="19.7" y="155.8">SW3</text>
<text x="34.9" y="155.8">SW7</text>
<text x="49.7" y="155.8">SW11</text>
<text x="64.9" y="155.8">SW15</text>
<text x="77.9" y="153.4">R1</text>
<text x="94.8" y="155.8">SW19</text>
<text x="110.6" y="155.9">C14</text>
<text x="111.3" y="150.8">BTN_F1</text>
<text x="126.6" y="155.8">SW20</text>
<text x="142.3" y="155.9">C29</text>
<text x="143" y="150.8">BTN_F2</text>
<text x="153.8" y="150.8">BTN_F1</text>
<text x="169.3" y="154.4" transform="rotate(-90 169.3 154.4)">2</text>
<text x="172.7" y="151.9">BSS138</text>
<text x="185.8" y="152.5" transform="rotate(-90 185.8 152.5)">S1</text>
<text x="193.4" y="152.5" transform="rotate(-90 193.4 152.5)">A1</text>
<text x="14.5" y="158.4">SW_Push_45deg</text>
<text x="29.7" y="158.4">SW_Push_45deg</text>
<text x="44.9" y="158.4">SW_Push_45deg</text>
<text x="60.2" y="158.4">SW_Push_45deg</text>
<text x="94.8" y="158.4">F1</text>
<text x="110.7" y="158.2">100n</text>
<text x="126.6" y="158.4">F2</text>
<text x="142.5" y="158.2">100n</text>
<text x="77.9" y="166.1">R2</text>
<text x="91.5" y="167.8">GND</text>
<text x="106.1" y="167.8">GND</text>
<text x="123.3" y="167.8">GND</text>
<text x="137.9" y="167.8">GND</text>
<text x="167.7" y="162.8">GND</text>
<text x="191.8" y="164">GND</text>
<text x="14.5" y="171.1">SW_Push_45deg</text>
<text x="19.7" y="168.5">SW4</text>
<text x="29.7" y="171.1">SW_Push_45deg</text>
<text x="34.9" y="168.5">SW8</text>
<text x="44.9" y="171.1">SW_Push_45deg</text>
<text x="49.7" y="168.5">SW12</text>
<text x="60.2" y="171.1">SW_Push_45deg</text>
<text x="64.9" y="168.5">SW16</text>
<text x="91.9" y="170.5">VDD</text>
<text x="77.9" y="178.8">R3</text>
<text x="10.3" y="185.9">D</text>
<text x="14.5" y="183.8">SW_Push_45deg</text>
<text x="19.7" y="181.2">SW5</text>
<text x="29.7" y="183.8">SW_Push_45deg</text>
<text x="34.9" y="181.2">SW9</text>
<text x="44.9" y="183.8">SW_Push_45deg</text>
<text x="49.7" y="181.2">SW13</text>
<text x="60.2" y="183.8">SW_Push_45deg</text>
<text x="64.9" y="181.2">SW17</text>
<text x="96.6" y="180.8" transform="rotate(-90 96.6 180.8)">47k</text>
<text x="99.1" y="180.9" transform="rotate(-90 99.1 180.9)">R39</text>
<text x="103" y="183.9">NRST</text>
<text x="285.3" y="185.9">D</text>
<text x="77.9" y="191.5">R4</text>
<text x="96.2" y="186.3">C13</text>
<text x="96.3" y="188.8">100nF</text>
<text x="91.5" y="197">GND</text>
<text x="35" y="199.9">1</text>
<text x="85" y="199.9">2</text>
<text x="135" y="199.9">3</text>
<text x="185" y="199.9">4</text>
<text x="235" y="199.9">5</text>
<text x="285" y="199.9">6</text>
</g>
</svg>
